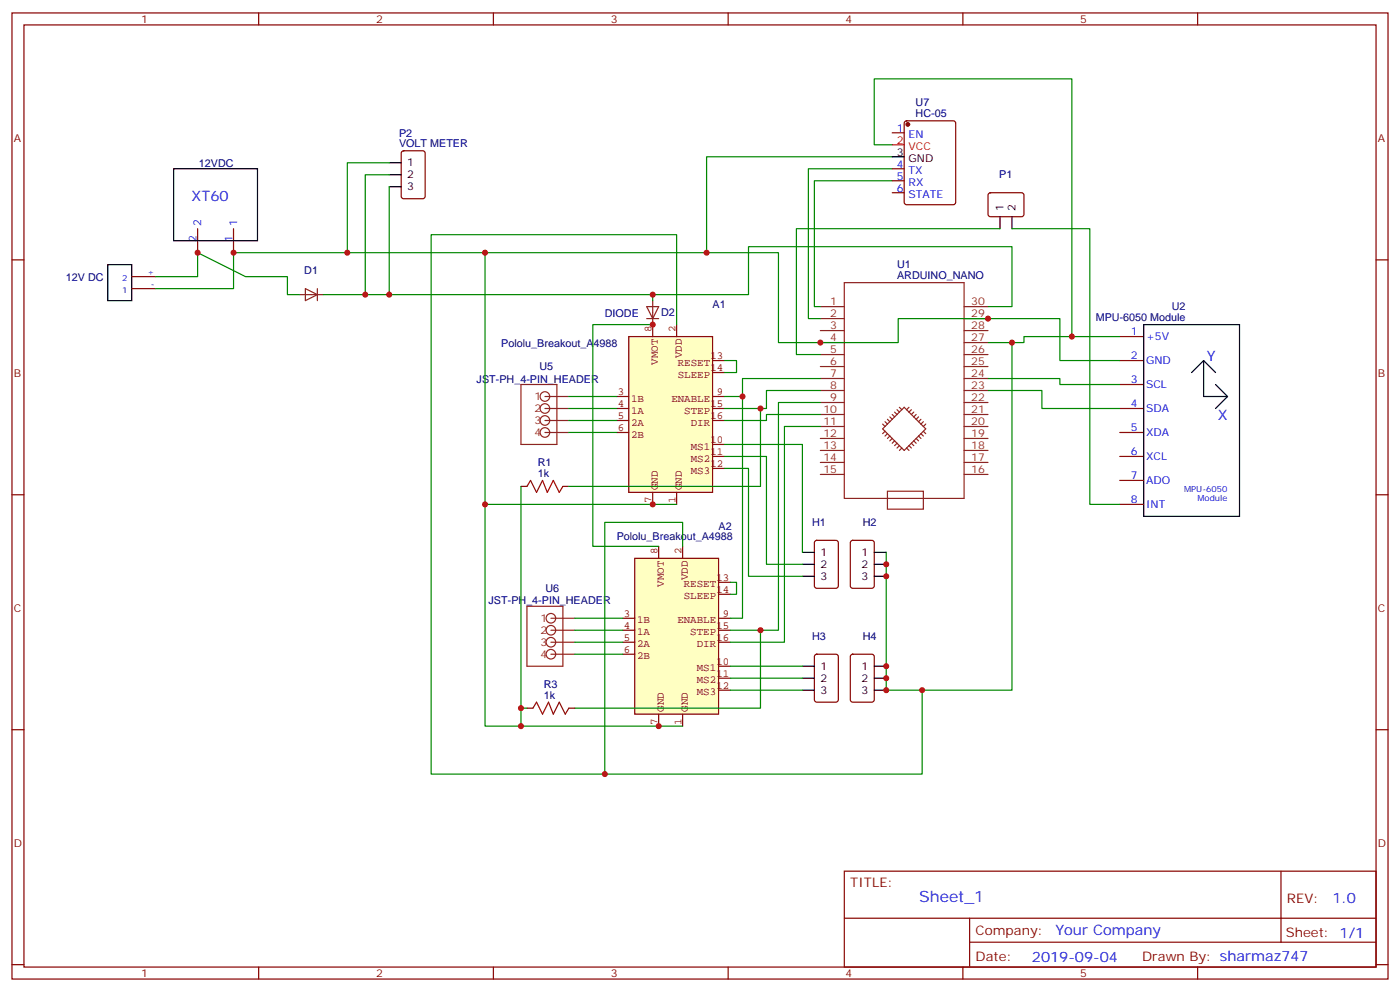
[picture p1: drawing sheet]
<svg xmlns="http://www.w3.org/2000/svg" width="412mm" height="292mm" viewBox="0 0 412 292" stroke-linecap="round" stroke-linejoin="round" font-family="sans-serif">
<g fill="none" stroke="#870000" stroke-width=".35">
<path d="M3.5 3.8h405.4v284.3h-405.4zM7.1 7.3h398.2v277.3h-398.2zM76.2 3.8v3.5M145.3 3.8v3.5M214.5 3.8v3.5M283.6 3.8v3.5M352.8 3.8v3.5M3.5 76.5h3.6M405.3 76.5h3.6M3.5 145.6h3.6M405.3 145.6h3.6M3.5 214.8h3.6"/>
<path d="M405.3 214.8h3.6M248.7 256.4h156.6v28.2h-156.6zM377.3 256.4v20.9M248.7 270.2h156.5M285.6 277.3h119.6M285.6 270.2v14.2M3.5 283.9h3.6M76.2 284.6v3.5M145.3 284.6v3.5M214.5 284.6v3.5M283.6 284.6v3.5M352.8 284.6v3.5"/>
<path d="M405.3 283.9h3.6"/>
</g>
<g fill="none" stroke="#8c2424" stroke-width=".35">
<path d="M241.7 97.3h7M241.7 93.8h7M241.7 90.2h7M248.7 83.2h35.3v63.5h-35.3zM284 97.3h7M284 93.8h7M284 90.2h7M241.7 118.5h7M241.7 114.9h7M241.7 111.4h7M241.7 107.9h7M241.7 104.4h7"/>
<path d="M241.7 100.8h7M264.9 119.9l.7 .7M267.8 119.9l-.7 .7M284 118.5h7M284 114.9h7M284 111.4h7M284 107.9h7M284 104.4h7M284 100.8h7M241.7 136.1h7M241.7 132.6h7M241.7 129h7"/>
<path d="M241.7 125.5h7M241.7 122h7M241.7 139.6h7M260 126.2l6.3-6.3 6.4 6.3-6.4 6.4zM260 124.8l.7 .7M260.7 124.1l.7 .7M260.7 126.9l-.7 .7M261.4 123.4l.7 .7M261.4 127.6l-.7 .7M262.1 122.7l.7 .7M262.1 128.3l-.7 .7M262.8 122l.7 .7"/>
<path d="M262.8 129l-.7 .8M263.5 129.8l-.7 .7M263.5 121.3l.7 .7M264.2 120.6l.7 .7M264.2 130.5l-.7 .7M264.9 131.2l-.7 .7M265.6 131.9l-.7 .7M267.1 131.9l.7 .7M267.8 131.2l.7 .7M268.5 130.5l.7 .7M268.5 120.6l-.7 .7M269.2 129.8l.7 .7"/>
<path d="M269.2 121.3l-.7 .7M269.9 129l.7 .8M269.9 122l-.7 .7M270.6 128.3l.7 .7M270.6 122.7l-.7 .7M271.3 127.6l.7 .7M271.3 123.4l-.7 .7M272 126.9l.7 .7M272 124.1l-.7 .7M272.7 124.8l-.7 .7M284 136.1h7M284 132.6h7"/>
<path d="M284 129h7M284 125.5h7M284 122h7M284 139.6h7M261.4 144.6h10.6v5.3h-10.6z"/>
</g>
<path d="M185.2 99.1h24.7v45.8h-24.7z" fill="#ffffc2" stroke="#850000" stroke-width=".35"/>
<g fill="none" stroke="#850000" stroke-width=".35">
<path d="M192.3 95.5v3.6M199.3 95.5v3.6M181.7 116.7h3.5M209.9 116.7h3.5M209.9 106.1h3.5M209.9 109.6h3.5M181.7 120.2h3.5M181.7 123.8h3.5M181.7 127.3h3.5M209.9 120.2h3.5M209.9 123.8h3.5M209.9 130.8h3.5"/>
<path d="M209.9 134.3h3.5M209.9 137.9h3.5M192.3 144.9v3.5M199.3 144.9v3.5"/>
</g>
<path d="M187 164.3h24.7v45.9h-24.7z" fill="#ffffc2" stroke="#850000" stroke-width=".35"/>
<g fill="none" stroke="#850000" stroke-width=".35">
<path d="M194 160.8v3.5M201.1 160.8v3.5M211.7 171.4h3.5M211.7 174.9h3.5M183.4 182h3.6M183.4 185.5h3.6M183.4 189h3.6M183.4 192.5h3.6M211.7 182h3.5M211.7 185.5h3.5M211.7 189h3.5M211.7 196.1h3.5"/>
<path d="M211.7 199.6h3.5M194 210.2v3.5M201.1 210.2v3.5M211.7 203.1h3.5"/>
</g>
<g fill="none" stroke="#870000" stroke-width=".35">
<path d="M262.8 39.1h3.5M266.6 35.8l.5-.2h13.7l.7 .4v23.5l-.4 .7-14 .1-.7-.5-.1-23.5zM118.4 44.6l.5-.2h5.6l.7 .4v13l-.4 .6-5.9 .1-.7-.5v-12.9zM262.8 49.7h3.5M262.8 53.2h3.5M262.8 56.7h3.5M291.3 56.9l.4-.2 9.5 .1 .4 .6v6l-.7 .4-9.4-.1-.5-.6v-5.7zM58.2 67.3v7.1M68.8 67.3v7.1M38.8 84.9h7.1M38.8 81.4h7.1M329.8 99.1h7.1"/>
<path d="M329.8 106.1h7.1M329.8 113.2h7.1M329.8 120.2h7.1M329.8 127.3h7.1M329.8 134.3h7.1M153.5 143.2h1.7M165.8 143.2h1.8M240.1 159.2l.5-.2h5.6l.7 .5v12.9l-.4 .7h-5.9l-.7-.4v-13zM250.7 159.2l.5-.2h5.6l.7 .5v12.9l-.4 .7h-5.9l-.7-.4v-13zM329.8 141.4h7.1M329.8 148.4h7.1M240.1 192.8l.5-.3h5.6l.7 .5v13l-.4 .6-5.9 .1-.7-.5v-12.9z"/>
<path d="M250.7 192.8l.5-.3h5.6l.7 .5v13l-.4 .6-5.9 .1-.7-.5v-12.9zM155.2 208.4h1.8M167.6 208.4h1.7"/>
</g>
<g fill="none" stroke="#000" stroke-width=".35">
<path d="M51.2 49.7h24.6v21.1h-24.6zM114.7 47.9h3.5M114.7 51.4h3.5M114.7 55h3.5M262.8 46.1h3.5M31.7 77.9h7.1v10.6h-7.1zM294.6 63.8v3.5M298.1 63.8v3.5M336.9 95.5h28.2v56.5h-28.2zM351 109.6l3.5-3.5v10.6h7.1M354.5 106.1l3.6 3.5M358.1 113.2l3.5 3.5"/>
<path d="M361.6 116.7l-3.5 3.5M236.4 169.6h3.5M236.4 162.6h3.5M236.4 166.1h3.5M257.5 169.6h3.6M257.5 162.6h3.6M257.5 166.1h3.6M236.4 196.1h3.5M236.4 199.6h3.5M257.5 196.1h3.6M257.5 199.6h3.6M236.4 203.1h3.5"/>
<path d="M257.5 203.1h3.6"/>
</g>
<g fill="none" stroke="#8c2424" stroke-width=".35">
<path d="M88.2 86.7h7M90 84.9l3.5 1.8-3.5 1.8zM93.5 84.9v3.6M190.5 90.2h3.5l-1.7 3.6zM190.5 93.8h3.5M192.3 88.5v7M153.5 113.2h10.5v17.6h-10.5zM160.5 116.7h7.1M160.5 120.2h7.1M160.5 123.8h7.1M160.5 127.3h7.1M155.2 178.4h10.6v17.7h-10.6z"/>
<path d="M162.3 182h7M162.3 185.5h7M162.3 189h7M162.3 192.5h7"/>
<circle cx="160.5" cy="116.7" r="1.41"/>
<circle cx="160.5" cy="127.3" r="1.41"/>
<circle cx="160.5" cy="123.8" r="1.41"/>
<circle cx="160.5" cy="120.2" r="1.41"/>
<circle cx="162.3" cy="185.5" r="1.41"/>
<circle cx="162.3" cy="192.5" r="1.41"/>
<circle cx="162.3" cy="189" r="1.41"/>
<circle cx="162.3" cy="182" r="1.41"/>
</g>
<g fill="none" stroke="#008700" stroke-width=".35">
<path d="M114.7 47.9h-12.4v26.5M114.7 51.4h-7.1v35.3M114.7 55v31.7M262.8 49.7h-24.7v44.1h3.6M262.8 53.2h-22.9v37h1.8M262.8 46.1h-54.7v28.3M262.8 42.6h-5.3v-19.4h58.2v75.9M142.9 74.4v139.3h58.2M294.6 67.3h-60v37.1h7.1M298.1 67.3h22.9v81.1h8.8M45.9 84.9h22.9v-10.5h160.5v26.4h35.3v-7h47.6v12.3h17.6M45.9 81.4h12.3v-7l14.1 7h12.4v5.3h3.5"/>
<path d="M95.2 86.7h125.3v-14.1h77.6v17.6h-7.1M192.3 95.5h-17.7v65.3h19.4M192.3 86.7v1.8M199.3 95.5v-26.4h-72.3v158.7h51.2M329.8 99.1h-28.2v1.7h-10.6M167.6 116.7h14.1M213.4 106.1h3.6v3.5h-3.6M213.4 116.7h5.3M241.7 114.9h-15.9v5.3h-12.4M241.7 118.5h-12.4v67h-14.1M241.7 111.4h-23v70.6h-3.5M291 111.4h21.2v1.8h17.6"/>
<path d="M291 114.9h15.9v5.3h22.9M298.1 100.8v102.3h-37v-40.5M167.6 120.2h14.1M167.6 123.8h14.1M167.6 127.3h14.1M213.4 130.8h23v31.8M213.4 134.3h12.4v31.8h10.6M213.4 137.9h7.1v31.7h15.9M224 120.2v23h-56.4M241.7 122h-15.9v1.8h-12.4M241.7 125.5h-10.6v63.5h-15.9M142.9 148.4h56.4"/>
<path d="M153.5 143.2v70.5M201.1 160.8v-7.1h-22.9v74.1h93.4v-24.7M215.2 171.4h1.8v3.5h-1.8M169.3 182h14.1M169.3 185.5h14.1M169.3 189h14.1M169.3 192.5h14.1M215.2 196.1h21.2M215.2 199.6h21.2M224 185.5v22.9h-54.7M153.5 208.4h1.7M215.2 203.1h21.2"/>
</g>
<circle cx="267.4" cy="36.6" r=".53" fill="#870000" stroke="#870000" stroke-width=".35"/>
<path d="M262.8 42.6h3.5" fill="none" stroke="#f00" stroke-width=".35"/>
<path d="M155.2 143.2l1.1-1.8 1.7 3.5 1.8-3.5 1.4 3.5 1.8-3.5 1.7 3.5 1.1-1.7M157 208.4l1-1.7 1.8 3.5 1.8-3.5 1.4 3.5 1.7-3.5 1.8 3.5 1.1-1.8" fill="none" stroke="#a10000" stroke-width=".35"/>
<g fill="#c00">
<circle cx="315.7" cy="99.1" r=".88"/>
<circle cx="107.6" cy="86.7" r=".88"/>
<circle cx="178.2" cy="227.8" r=".88"/>
<circle cx="142.9" cy="74.4" r=".88"/>
<circle cx="208.1" cy="74.4" r=".88"/>
<circle cx="68.8" cy="74.4" r=".88"/>
<circle cx="58.2" cy="74.4" r=".88"/>
<circle cx="153.5" cy="208.4" r=".88"/>
<circle cx="224" cy="185.5" r=".88"/>
<circle cx="194" cy="213.7" r=".88"/>
<circle cx="192.3" cy="95.5" r=".88"/>
<circle cx="218.7" cy="116.7" r=".88"/>
<circle cx="192.3" cy="86.7" r=".88"/>
<circle cx="241.7" cy="100.8" r=".88"/>
<circle cx="291" cy="93.8" r=".88"/>
<circle cx="142.9" cy="148.4" r=".88"/>
<circle cx="192.3" cy="148.4" r=".88"/>
<circle cx="224" cy="120.2" r=".88"/>
<circle cx="153.5" cy="213.7" r=".88"/>
<circle cx="261.1" cy="166.1" r=".88"/>
<circle cx="261.1" cy="169.6" r=".88"/>
<circle cx="261.1" cy="196.1" r=".88"/>
<circle cx="261.1" cy="199.6" r=".88"/>
<circle cx="298.1" cy="100.8" r=".88"/>
<circle cx="261.1" cy="203.1" r=".88"/>
<circle cx="271.6" cy="203.1" r=".88"/>
<circle cx="102.3" cy="74.4" r=".88"/>
<circle cx="114.7" cy="86.7" r=".88"/>
</g>
<text font-size="4.6" fill="#00f" x="270.8" y="265.4">Sheet_1</text>
<g font-size="4.2" fill="#00f">
<text x="56.5" y="59.3">XT60</text>
<text x="355.5" y="106.1">Y</text>
<text x="358.7" y="123.8">X</text>
<text x="392.5" y="265.7">1.0</text>
<text x="310.9" y="275.2">Your Company</text>
<text x="304" y="283">2019-09-04</text>
</g>
<g font-size="3.9" fill="#800">
<text x="250.5" y="261">TITLE:</text>
<text x="379.1" y="265.7">REV:</text>
<text x="287.4" y="275.2">Company:</text>
<text x="378.7" y="275.8">Sheet: 1/1</text>
<text x="287.4" y="282.9">Date:</text>
<text x="336.4" y="282.9">Drawn By: sharmaz747</text>
</g>
<g font-size="3.2" fill="#800">
<text x="41.6" y="6.8">1</text>
<text x="110.8" y="6.8">2</text>
<text x="179.9" y="6.8">3</text>
<text x="249.1" y="6.8">4</text>
<text x="318.2" y="6.8">5</text>
<text x="4.1" y="41.9">A</text>
<text x="405.9" y="41.9">A</text>
<text x="4.1" y="111.1">B</text>
<text x="405.9" y="111.1">B</text>
<text x="4.1" y="180.2">C</text>
<text x="405.9" y="180.2">C</text>
<text x="4.1" y="249.3">D</text>
<text x="405.9" y="249.3">D</text>
<text x="41.6" y="287.6">1</text>
<text x="110.8" y="287.6">2</text>
<text x="179.9" y="287.6">3</text>
<text x="249.1" y="287.6">4</text>
<text x="318.2" y="287.6">5</text>
</g>
<g font-size="3.2" fill="#000080">
<text x="269.7" y="34.5">HC-05</text>
<text x="269.7" y="31.3">U7</text>
<text x="117.6" y="40.4">P2</text>
<text x="117.6" y="43.3">VOLT METER</text>
<text x="58.6" y="49.2">12VDC</text>
<text x="294.3" y="52.4">P1</text>
<text x="19.4" y="82.7">12V DC</text>
<text x="89.6" y="80.7">D1</text>
<text x="264.2" y="82.1">ARDUINO_NANO</text>
<text x="264.2" y="79">U1</text>
<text x="178.2" y="93.2">DIODE</text>
<text x="194.7" y="93.1">D2</text>
<text x="209.9" y="90.6">A1</text>
<text x="322.8" y="94.5">MPU-6050 Module</text>
<text x="345.2" y="91.3">U2</text>
<text x="147.7" y="102.1">Pololu_Breakout_A4988</text>
<text x="140.4" y="112.6">JST-PH_4-PIN_HEADER</text>
<text x="158.9" y="108.9">U5</text>
<text x="158.4" y="137.2">R1</text>
<text x="158.4" y="140.3">1k</text>
<text x="211.7" y="155.9">A2</text>
<text x="239.2" y="154.7">H1</text>
<text x="254.2" y="154.7">H2</text>
<text x="181.7" y="159">Pololu_Breakout_A4988</text>
<text x="143.9" y="177.9">JST-PH_4-PIN_HEADER</text>
<text x="160.7" y="174.2">U6</text>
<text x="239.2" y="188.3">H3</text>
<text x="254.2" y="188.3">H4</text>
<text x="160.2" y="202.4">R3</text>
<text x="160.2" y="205.6">1k</text>
</g>
<g font-size="3.2" fill="#00f">
<text x="264.2" y="38.7">1</text>
<text x="267.7" y="40.5">EN</text>
<text x="264.2" y="49.3">4</text>
<text x="264.2" y="52.8">5</text>
<text x="267.7" y="51.1">TX</text>
<text x="264.2" y="56.4">6</text>
<text x="267.7" y="54.6">RX</text>
<text x="267.7" y="58.1">STATE</text>
<text x="57.9" y="71.1" transform="rotate(-90 57.9 71.1)">2</text>
<text x="59.3" y="66.6" transform="rotate(-90 59.3 66.6)">2</text>
<text x="68.4" y="71.1" transform="rotate(-90 68.4 71.1)">1</text>
<text x="69.8" y="66.6" transform="rotate(-90 69.8 66.6)">1</text>
<text x="333.1" y="98.7">1</text>
<text x="337.6" y="100.1">+5V</text>
<text x="333.1" y="105.8">2</text>
<text x="337.6" y="107.2">GND</text>
<text x="333.1" y="112.8">3</text>
<text x="333.1" y="119.9">4</text>
<text x="337.6" y="114.2">SCL</text>
<text x="337.6" y="121.3">SDA</text>
<text x="333.1" y="126.9">5</text>
<text x="337.6" y="128.3">XDA</text>
<text x="333.1" y="134">6</text>
<text x="337.6" y="135.4">XCL</text>
<text x="333.1" y="141">7</text>
<text x="337.6" y="142.5">ADO</text>
<text x="333.1" y="148.1">8</text>
<text x="337.6" y="149.5">INT</text>
</g>
<g font-size="3.2" fill="#f00">
<text x="264.2" y="42.3">2</text>
<text x="267.7" y="44">VCC</text>
</g>
<g font-size="3.2">
<text x="264.2" y="45.8">3</text>
<text x="267.7" y="47.6">GND</text>
<text x="119.9" y="49">1</text>
<text x="119.9" y="52.5">2</text>
<text x="119.9" y="56">3</text>
<text x="295.6" y="62" transform="rotate(-90 295.6 62)">1</text>
<text x="299.2" y="62" transform="rotate(-90 299.2 62)">2</text>
<text x="241.7" y="163.6">1</text>
<text x="241.7" y="167.1">2</text>
<text x="253.7" y="163.6">1</text>
<text x="253.7" y="167.1">2</text>
<text x="241.7" y="170.7">3</text>
<text x="253.7" y="170.7">3</text>
<text x="241.7" y="197.1">1</text>
<text x="253.7" y="197.1">1</text>
<text x="241.7" y="200.7">2</text>
<text x="253.7" y="200.7">2</text>
<text x="241.7" y="204.2">3</text>
<text x="253.7" y="204.2">3</text>
</g>
<g font-size="3.2" fill="#8d2323">
<text x="244.6" y="89.9">1</text>
<text x="286.1" y="89.9">30</text>
<text x="244.6" y="93.4">2</text>
<text x="286.1" y="93.4">29</text>
<text x="244.6" y="100.5">4</text>
<text x="244.6" y="96.9">3</text>
<text x="286.1" y="96.9">28</text>
<text x="286.1" y="100.5">27</text>
<text x="244.6" y="107.5">6</text>
<text x="244.6" y="104">5</text>
<text x="286.1" y="104">26</text>
<text x="286.1" y="107.5">25</text>
<text x="244.6" y="111.1">7</text>
<text x="286.1" y="111.1">24</text>
<text x="157.4" y="117.8">1</text>
<text x="244.6" y="118.1">9</text>
<text x="244.6" y="114.6">8</text>
<text x="286.1" y="114.6">23</text>
<text x="286.1" y="118.1">22</text>
<text x="157.4" y="121.3">2</text>
<text x="157.4" y="124.8">3</text>
<text x="242.6" y="125.2">11</text>
<text x="242.6" y="121.6">10</text>
<text x="286.1" y="121.6">21</text>
<text x="286.1" y="125.2">20</text>
<text x="157.4" y="128.3">4</text>
<text x="242.6" y="128.7">12</text>
<text x="286.1" y="128.7">19</text>
<text x="242.6" y="135.7">14</text>
<text x="242.6" y="132.2">13</text>
<text x="286.1" y="132.2">18</text>
<text x="286.1" y="135.7">17</text>
<text x="242.6" y="139.3">15</text>
<text x="286.1" y="139.3">16</text>
<text x="159.2" y="183">1</text>
<text x="159.2" y="186.5">2</text>
<text x="159.2" y="190.1">3</text>
<text x="159.2" y="193.6">4</text>
</g>
<g font-size="3.2" fill="#840000">
<text x="191.9" y="97.8" transform="rotate(-90 191.9 97.8)">8</text>
<text x="199" y="97.8" transform="rotate(-90 199 97.8)">2</text>
<text x="193.8" y="107.4" transform="rotate(-90 193.8 107.4)">VMOT</text>
<text x="199.7" y="107.6">RESET</text>
<text x="200.8" y="105.5" transform="rotate(-90 200.8 105.5)">VDD</text>
<text x="209.3" y="105.8">13</text>
<text x="199.7" y="111.1">SLEEP</text>
<text x="209.3" y="109.3">14</text>
<text x="182" y="116.3">3</text>
<text x="182" y="119.9">4</text>
<text x="185.9" y="118.2">1B</text>
<text x="197.8" y="118.2">ENABLE</text>
<text x="209.3" y="119.9">15</text>
<text x="211.2" y="116.3">9</text>
<text x="182" y="123.4">5</text>
<text x="185.9" y="121.7">1A</text>
<text x="185.9" y="125.3">2A</text>
<text x="201.6" y="121.7">STEP</text>
<text x="203.5" y="125.3">DIR</text>
<text x="209.3" y="123.4">16</text>
<text x="182" y="126.9">6</text>
<text x="185.9" y="128.8">2B</text>
<text x="209.3" y="130.5">10</text>
<text x="203.5" y="132.3">MS1</text>
<text x="203.5" y="135.8">MS2</text>
<text x="209.3" y="134">11</text>
<text x="209.3" y="137.5">12</text>
<text x="203.5" y="139.4">MS3</text>
<text x="191.9" y="148.1" transform="rotate(-90 191.9 148.1)">7</text>
<text x="193.8" y="144.2" transform="rotate(-90 193.8 144.2)">GND</text>
<text x="199" y="148.1" transform="rotate(-90 199 148.1)">1</text>
<text x="200.8" y="144.2" transform="rotate(-90 200.8 144.2)">GND</text>
<text x="193.7" y="163.1" transform="rotate(-90 193.7 163.1)">8</text>
<text x="200.7" y="163.1" transform="rotate(-90 200.7 163.1)">2</text>
<text x="195.5" y="172.6" transform="rotate(-90 195.5 172.6)">VMOT</text>
<text x="201.4" y="172.9">RESET</text>
<text x="202.6" y="170.7" transform="rotate(-90 202.6 170.7)">VDD</text>
<text x="211" y="171">13</text>
<text x="201.4" y="176.4">SLEEP</text>
<text x="211" y="174.6">14</text>
<text x="183.8" y="181.6">3</text>
<text x="183.8" y="185.1">4</text>
<text x="187.7" y="183.5">1B</text>
<text x="199.5" y="183.5">ENABLE</text>
<text x="211" y="185.1">15</text>
<text x="212.9" y="181.6">9</text>
<text x="183.8" y="188.7">5</text>
<text x="187.7" y="187">1A</text>
<text x="187.7" y="190.5">2A</text>
<text x="203.3" y="187">STEP</text>
<text x="205.2" y="190.5">DIR</text>
<text x="211" y="188.7">16</text>
<text x="183.8" y="192.2">6</text>
<text x="187.7" y="194">2B</text>
<text x="205.2" y="197.6">MS1</text>
<text x="211" y="195.7">10</text>
<text x="205.2" y="201.1">MS2</text>
<text x="211" y="199.2">11</text>
<text x="211" y="202.8">12</text>
<text x="195.5" y="209.5" transform="rotate(-90 195.5 209.5)">GND</text>
<text x="202.6" y="209.5" transform="rotate(-90 202.6 209.5)">GND</text>
<text x="205.2" y="204.6">MS3</text>
<text x="193.7" y="213.4" transform="rotate(-90 193.7 213.4)">7</text>
<text x="200.7" y="213.4" transform="rotate(-90 200.7 213.4)">1</text>
</g>
<g font-size="2.5" fill="#00f">
<text x="36" y="82.8">2</text>
<text x="43.5" y="81.1">+</text>
<text x="36" y="86.4">1</text>
<text x="44.4" y="84.6">-</text>
<text x="348.8" y="144.9">MPU-6050</text>
<text x="352.8" y="147.4">Module</text>
</g>
</svg>
